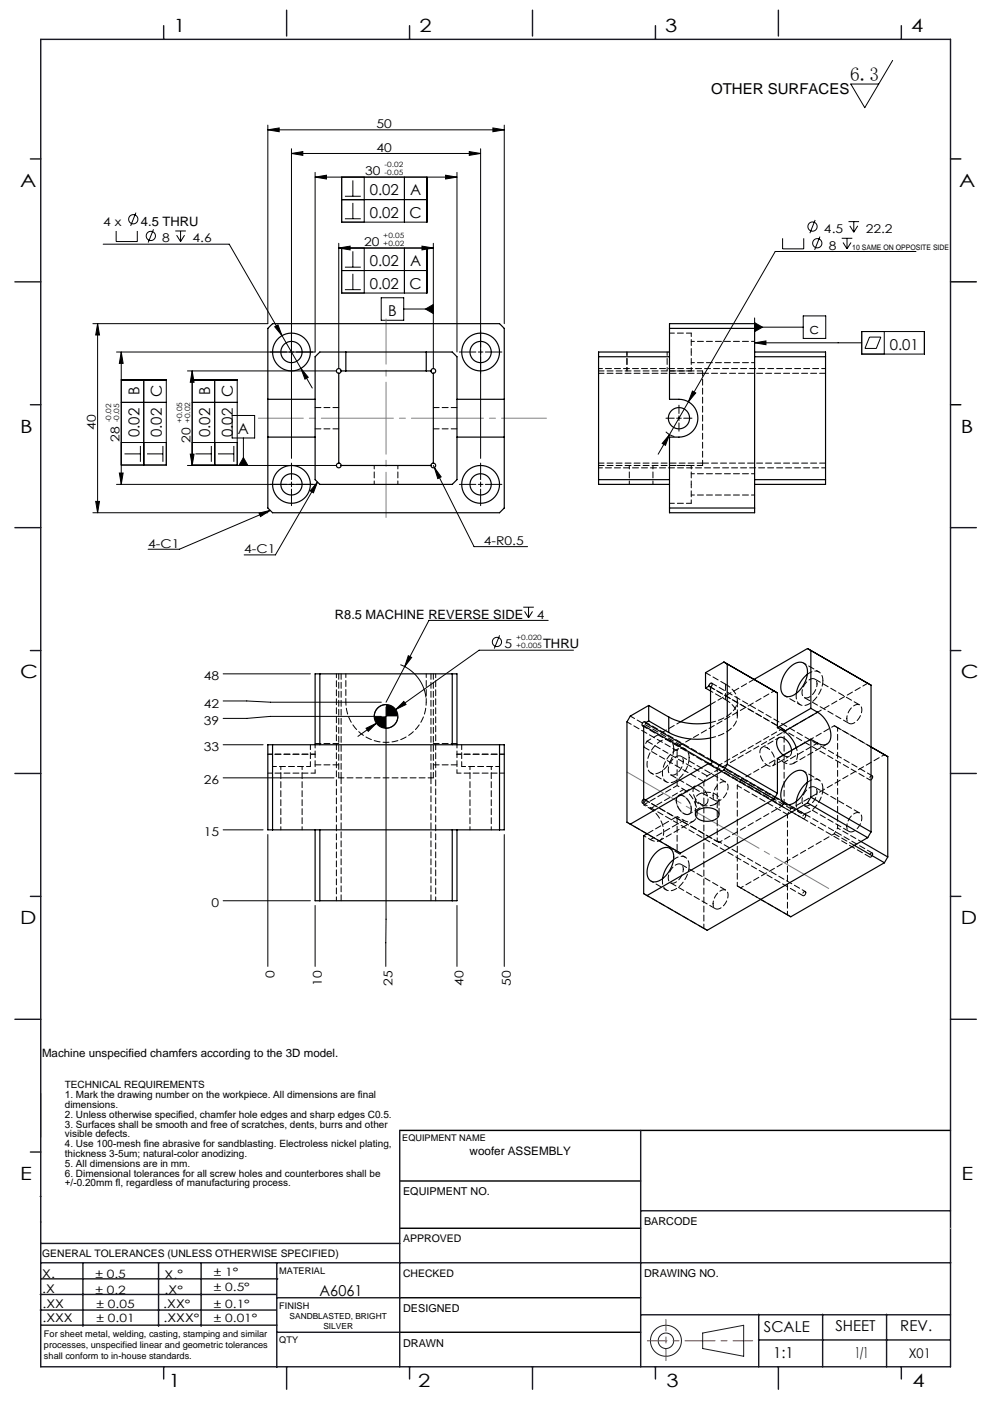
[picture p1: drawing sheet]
<svg xmlns="http://www.w3.org/2000/svg" width="210mm" height="297mm" viewBox="0 0 210 297" stroke-linecap="round" stroke-linejoin="round" font-family="sans-serif">
<g fill="none" stroke="#000" stroke-width=".21">
<path d="M188.8 12.8l-5.9 10-3-5h5.9M56.6 27.5l2.4-.4v.8zM56.6 26.5v42h-37M56.6 27.5h50M61.6 32.5l2.4-.4v.8zM61.6 31.5v65.5M61.6 32.5h40M66.6 37.5l2.4-.4v.8zM66.6 37.5h30M66.6 36.5v38h-42M72.3 37.5v9.5h18v-9.5M74.6 38.2v3.3"/>
<path d="M77 37.5v9.5M85.5 37.5v9.5M94.2 37.1l2.4 .4-2.4 .4zM96.6 36.5v38M99.2 32.1l2.4 .4-2.4 .4zM101.6 31.5v65.5M104.2 27.1l2.4 .4-2.4 .4zM106.6 26.5v42M21.8 51.7h26.7l17.5 30.4M24.6 48.9v2.2h4.4v-2.2M28.7 45l-1.1 2.8M32.5 48.5l-1.2 2.8"/>
<path d="M37.1 48.9h2.2M37.4 49.8l.8 1.3M38.2 48.9v2.2M39 49.8l-.8 1.3M71.6 52.5l2.4-.4v.8zM71.6 52.5h20M71.6 51.5v26.5M72.3 52.5v9.5h18v-9.5M72.3 57.2h18M72.3 42.2h18M72.9 56.5h3.4M72.9 41.5h3.4"/>
<path d="M72.9 46.3h3.4M74.6 42.9v3.4M74.6 53.2v3.3M74.6 57.9v3.4M77 52.5v9.5M85.5 52.5v9.5M89.2 52.1l2.4 .4-2.4 .4zM91.6 51.5v26.5M165.5 50.4v2.2h4.5v-2.2M172.4 46.5l-1.1 2.8M173.4 50.1l-1.1 2.8M178 50.4h2.2"/>
<path d="M178.3 51.3l.8 1.3M179.1 50.4v2.2M179.4 46.9h2.3M179.7 47.8l.9 1.3M180 51.3l-.9 1.3M180.6 46.9v2.2M181.4 47.8l-.8 1.3M193.7 53.2h-29.8l-18.3 31.8M20.6 68.5v40M20.6 68.5l.4 2.4h-.8zM25.6 74.5l.4 2.4h-.8zM25.6 74.5v28"/>
<path d="M39.6 78.5h31.5M40.6 78.5v20M40.6 78.5l.4 2.4h-.8zM58.1 69.1l.7-.4 .8 2.3zM63.6 77.9l1.6 1.9-.7 .4zM72.9 61.3h3.4M80.6 63h4.8v4.8h-4.8zM85.4 65.4h6.2M90 65.4l1.6-1v1.9zM101.1 74.5h1M159.6 72.5h22.6M159.6 69.2h10.3"/>
<path d="M159.6 67.3v2.2M159.6 72.5l2.4-.4v.8zM159.6 68.3l1.7 .9-1.7 1zM169.9 66.8h4.7v4.8h-4.7zM182.2 70.1h13.3v4.8h-13.3zM183.9 71.3h2.4l-1 2.4h-2.4zM187 70.1v4.8M25.6 85.1h9.6M25.6 80.4h9.6v18h-9.6M25.6 93.6h9.6M26.3 96h3.4M29.7 94.3v3.4"/>
<path d="M30.4 80.4v18M31.1 96h3.4M34.5 94.3v3.4M39.6 98.5h31.5M40.2 96.1h.8l-.4 2.4zM40.6 85.1h9.6M40.6 80.4h9.6v18h-9.6M40.6 93.6h9.6M41.3 96h3.4M44.7 94.3v3.4M45.4 80.4v18M46.1 96h3.4"/>
<path d="M49.1 87.9h4.8v4.8h-4.8zM49.5 94.3v3.4M51.5 92.7v5.8M51.5 96.8l.9 1.7h-1.9zM91.6 98.5l.3 .4M91.9 98.9l1.4 2-.7 .3zM91.9 98.9l8.4 16.7h11.3M140.8 91.3l.8 .7 1 .3M141.6 91.9l-.9 2.3-.7-.4zM143.1 88.5h1M143.6 88v1M145.6 85l-6.4 11.1"/>
<path d="M146.4 82.7l.7 .4-1.5 1.9zM19.6 108.5h37M20.2 106.1h.8l-.4 2.4zM24.6 102.5h42M25.2 100.1h.8l-.4 2.4zM54.8 108.5l2.3-.5-2 1.3zM57.1 108l-19.2 8.2h-6.6M61.6 102v1M67.1 102l-.8 2.2-.7-.4zM67.1 102l-8.9 15.4h-6.6M101.1 102.5h1M101.6 102v1"/>
<path d="M86.3 138.7l.8 .4-1.5 1.9zM105.7 134.4l-1.2 2.8M110.7 128.4h2.2M110.9 129.3l.9 1.4M111.8 128.4v2.3M112.6 129.3l-.8 1.4M115.9 131.2h-25.2l-5.1 9.8M121.3 137.5h-20l-25.6 18.3M47.2 157.5h8.4M47.2 142.5h18.4M47.2 148.3h5l5 .2h23.4M77.4 154.1l2.2-1.1-1.7 1.7z"/>
<path d="M80.6 151.5h-23.4l-5 .5h-5M81.6 149.5v54.9M81.6 149a2.5 2.5 0 0 0-2.5 2.5M83.7 150.1l1.7-1.7 .5 .6zM84.1 151.5a2.5 2.5 0 0 1-2.5 2.5M84.7 140.6a8.5 8.5 0 0 1 5.4 7M85.6 141l-4 7.5M47.2 175.5h8.4M47.2 164.5h23.4M56.6 176.5v27.9M106.6 176.5v27.9M47.2 190.5h18.4"/>
<path d="M66.6 191.5v12.9M96.6 191.5v12.9"/>
<circle cx="28.2" cy="46.4" r=".98"/>
<circle cx="31.9" cy="49.9" r=".98"/>
<circle cx="171.8" cy="47.9" r=".98"/>
<circle cx="172.8" cy="51.5" r=".98"/>
<circle cx="105.1" cy="135.8" r=".98"/>
</g>
<g fill="none" stroke="#191924" stroke-width=".21">
<path d="M8.6 231.2v9.4M148.6 282l8.7-1.6v6.5l-8.7-1.6z"/>
<circle cx="140.8" cy="283.6" r="3.3"/>
<circle cx="140.8" cy="283.6" r="1.64"/>
</g>
<path d="M143.3 168.5a1.52 1.52 0 0 1 2.2 .7 2.25 2.25 0 0 1 .2 3 2.43 2.43 0 0 1-2.6-2.2l-.1-.9z" fill="none" stroke="#808080" stroke-width=".25"/>
<g fill="none" stroke="#000" stroke-width=".21" stroke-dasharray="15.2 1.3 1.3 1.3">
<path d="M60.6 74.5h-3.5M61.6 73.5v-3.5M61.6 75.5v3.5M62.6 74.5h3.5M100.6 74.5h-3.5M101.6 73.5v-3.5M101.6 75.5v3.5M102.6 74.5h3.5M142.6 88.5h-1.8M143.6 87.5v-1.8M143.6 89.5v1.7M144.6 88.5h1.7"/>
<path d="M60.6 102.5h-3.5M61.6 101.5v-3.5M61.6 103.5v3.5M62.6 102.5h3.5M100.6 102.5h-3.5M101.6 101.5v-3.5M101.6 103.5v3.5M102.6 102.5h3.5"/>
</g>
<path d="M54.6 88.5h61M81.6 109.5v-42" fill="none" stroke="#808080" stroke-width=".21" stroke-dasharray="15.2 1.3 1.3 1.3" stroke-dashoffset="5.7"/>
<path d="M201 33.6h2.2M201 59.6h5.5M201 85.6h2.2M84.5 239.1h116.5M84.6 259.8h50.9M84.6 249.8h50.9M84.6 274.5h50.9M84.5 281.8h51" fill="none" stroke="#000" stroke-width=".3"/>
<path d="M136.9 283.6h22.3" fill="none" stroke="#f00" stroke-width=".21" stroke-dasharray="6.3 1.3 1.3 1.3" stroke-dashoffset="2.2"/>
<path d="M140.8 287.8v-8.7" fill="none" stroke="#f00" stroke-width=".21" stroke-dasharray="6.3 1.3 1.3 1.3" stroke-dashoffset="3.9"/>
<g fill="none" stroke="#191924" stroke-width=".3">
<path d="M8.6 8.3h192.4v280.8h-192.4zM34.6 5.4v2.9M60.6 2.2v5.4M86.6 5.4v2.9M112.6 2.2v5.4M138.6 5.4v2.9M164.6 2.2v5.4M190.6 5.4v2.9M6.4 33.6h2.2M3.2 59.6h5.4M6.4 85.6h2.2M3.2 111.6h5.4"/>
<path d="M201 111.6h5.5M6.4 137.6h2.2M201 137.6h2.2M3.2 163.6h5.4M201 163.6h5.5M6.4 189.6h2.2M201 189.6h2.2M3.2 215.6h5.4M201 215.6h5.5M84.5 239.1v50M135.5 239.1v50M6.4 243.7h2.2"/>
<path d="M8.5 253.1h.1M8.6 258.5h.1M135.5 256.1h65.5M8.5 277.1h49.9M8.5 273.8h49.9M8.6 267.1h75.9M8.6 263h75.9M8.8 270.5h49.9M17.5 267.1v13.5M33.5 267.1v13.5M42.5 267.1v13.5M58.5 267.1v22.1"/>
<path d="M58.6 274.5h26M84.6 267.1h116.5M135.5 278.1h65.5M160.5 278v11.1M174 278v11.1M187.5 278v11.1M8.8 280.3h49.7M34.6 289.1v2.6M58.5 281.8h26M60.6 289.1v4.8M86.6 289.1v2.6M112.6 289.1v4.8"/>
<path d="M138.6 289.1v2.6M160.4 283.5h40.6M164.6 289.1v4.8M190.6 289.1v2.6"/>
</g>
<path d="M201 259.8h.1" fill="none" stroke="#c0c0c0" stroke-width=".21"/>
<path d="M132.6 163.3l42.7 24.7" fill="none" stroke="#808080" stroke-width=".21" stroke-dasharray="15.2 1.3 1.3 1.3" stroke-dashoffset="2"/>
<g fill="#000">
<path d="M104.2 27.1l2.4 .4-2.4 .4zM56.6 27.5l2.4-.4v.8z"/>
<path d="M71.6 52.5l2.4-.4v.8zM89.2 52.1l2.4 .4-2.4 .4zM66.6 37.5l2.4-.4v.8zM94.2 37.1l2.4 .4-2.4 .4zM61.6 32.5l2.4-.4v.8zM99.2 32.1l2.4 .4-2.4 .4zM63.6 77.9l.9 2.3 .7-.4zM58.1 69.1l1.5 1.9-.8-2.3zM91.9 98.9l.7 2.3 .7-.3zM54.8 108.5l2.3-.5-2 1.3zM67.1 102l-.8 2.2-.7-.4zM141.6 91.9l-1.6 1.9 .7 .4zM146.4 82.7l-.8 2.3 1.5-1.9zM86.3 138.7l-.7 2.3 1.5-1.9zM77.4 154.1l.5 .6 1.7-1.7zM83.7 150.1l2.2-1.1-.5-.6z"/>
<path d="M40.6 78.5l.4 2.4h-.8zM40.2 96.1h.8l-.4 2.4zM25.6 74.5l.4 2.4h-.8zM25.2 100.1h.8l-.4 2.4zM20.6 68.5l.4 2.4h-.8zM20.2 106.1h.8l-.4 2.4z"/>
<path d="M51.5 96.8l-1 1.7h1.9zM90 65.4l1.6-1v1.9zM159.6 72.5l2.4-.4v.8zM159.6 68.3l1.7 .9-1.7 1z"/>
<path d="M79.1 151.5a2.5 2.5 0 0 0 2.5 2.5v-2.5zM81.6 149v2.5h2.5a2.5 2.5 0 0 0-2.5-2.5z"/>
</g>
<g fill="none" stroke="#000" stroke-width=".25">
<path d="M71.6 79v19M72.1 78.5a.5 .5 0 0 0-.5-.5 .5 .5 0 0 0-.5 .5 .5 .5 0 0 0 .5 .5M72.1 78.5l-.1 .3-.4 .2M72.1 78.5h1M73.1 78.5h17M73.1 74.5h17M73.1 74.5h-5.5l-1 1v26l1 1h28l1-1v-26l-1-1h-5.5M73.1 74.5v4M90.1 74.5v4M90.1 78.5h1M91.1 78.5a.5 .5 0 0 1 .5-.5 .5 .5 0 0 1 .5 .5 .5 .5 0 0 1-.5 .5M91.1 78.5l.2 .3 .3 .2"/>
<path d="M91.6 79v19M126.6 75.5h15M141.6 68.5h18v40h-18v-16a6.3 6.3 0 0 0 4.1-.7 4 4 0 0 0 1.7-4.5 4 4 0 0 0-3.8-2.8h-2zM141.6 74.5h-15v28h15M141.6 69.5h18M159.6 74.5h15v28h-15M159.6 75.5h15M56.6 84.5v8M56.6 84.5v-15l1-1h48l1 1v15M56.6 92.5v15l1 1h48l1-1v-15M56.6 92.5h10M56.6 84.5h10"/>
<path d="M71.6 98a.5 .5 0 0 0-.5 .5 .5 .5 0 0 0 .5 .5 .5 .5 0 0 0 .5-.5M71.6 98l.4 .1 .1 .4M72.1 98.5h19M91.6 98a.5 .5 0 0 1 .5 .5 .5 .5 0 0 1-.5 .5 .5 .5 0 0 1-.5-.5M91.6 98l-.3 .1-.2 .4M96.6 92.5h10M96.6 84.5h10M106.6 84.5v8M126.6 101.5h15M141.6 107.5h18M159.6 101.5h15M170.8 137.2l.7 .4v12.2"/>
<path d="M170.8 137.2l13.4 7.7v31.1M170.8 137.2l-11.3 6.5M56.6 157.5h50v18h-50zM57.6 157.5v18M66.6 157.5v-15h30v15M67.6 142.5v15M95.6 142.5v15M105.6 157.5v18M136.1 153.5v15.5M136.1 153.5l14.2 8.2M136.5 152.9v-.1a.47 .47 0 0 0-.6 .2 .47 .47 0 0 0 .1 .6l.1-.1M136.5 152.9l14.1 8.2"/>
<path d="M137.2 149.2l-3.9 2.3-.7 1.2v21.2l11.3 6.6 19.8-11.5M137.2 149.2v3.3M137.2 152.5l-.7 .4M137.2 152.5l4.2 2.4M137.2 149.2l4.2 2.5M141.4 154.9a13.3 13.3 0 0 0 8.9 1.2M141.4 151.7a13.3 13.3 0 0 0 8.9 1.1M141.4 151.7v3.2M149.2 145.6v-3.3l3.9-2.3 11.3 6.6v7.3M149.2 145.6l1.1 .6M149.9 145.2l.2-.6 .4-.1 .1 .4-.3 .5M149.9 145.2l-.7 .4"/>
<path d="M149.9 145.2l.4 .2M150.3 145.4v15.5l.1-.1a.47 .47 0 0 1 .1 .6 .47 .47 0 0 1-.6 .2v-.1l-13.4 7.7M150.3 149l-6.4 3.7M153.8 140.5v21.2M164.4 153.9l1.4 .8M165.8 154.7a6.3 6.3 0 0 1 2.6 3.5M167.1 141a2.23 2.23 0 0 1 3.2-.4 4.5 4.5 0 0 1-.8 5 3.4 3.4 0 0 1-3.4 1.7 2.38 2.38 0 0 1-.9-2.9l.6-1.6zM167.4 158.7a3.1 3.1 0 0 0-2.4-2.7 1.36 1.36 0 0 0-.6 2l.6 1.1 .7 .6M170.7 142.6a6.5 6.5 0 0 0-2.3 4.1M171.5 156.4v12.2M171.5 156.4l-7.1 4.1v7.3M171.5 149.8l1.4 .9"/>
<path d="M171.5 149.8l-7.1 4.1M172.9 150.7a5.6 5.6 0 0 1 2.6 6.1 1.69 1.69 0 0 1-2.6 .4l-1.4-.8M172.9 150.7l-7.1 4M184.2 158l3.5 2.1v21.2M66.6 175.5v15h30v-15M67.6 175.5v15M95.6 175.5v15M136.1 169l-.3 .5 .1 .4 .4-.2 .2-.5M136.1 169l.4 .2M136.8 176.4l-.7 .4v12.2l.7 .4M147.4 171.6a3.4 3.4 0 0 1 4.6 .3 1.37 1.37 0 0 1-1.4 1.7 3.1 3.1 0 0 1-3.5-1v-.5zM153.1 162.9l10.6 6.1"/>
<path d="M153.1 162.9l-19.8 11.4M153.8 161.7l-.7 1.2M153.8 161.7l10.6 6.1M164.4 167.8l-.7 1.2M167.1 163.9a2.23 2.23 0 0 1 3.2-.5 4.5 4.5 0 0 1-.8 5.1 3.4 3.4 0 0 1-3.4 1.6 2.38 2.38 0 0 1-.9-2.9l.6-1.5zM170.7 165.5a6.5 6.5 0 0 0-2.3 4M170.8 169.9l-34 19.5M170.8 169.9l12.7 7.3M171.5 168.6l-.7 1.3M171.5 168.6l12.7 7.4M180.7 178.8l6.3 3.7M182.1 178l5.6 3.3"/>
<path d="M183.5 177.2l-33.9 19.6-12.8-7.4M184.2 176l-.7 1.2M138.9 180.2a2.23 2.23 0 0 1 3.1-.4 4.4 4.4 0 0 1-.8 5 3.4 3.4 0 0 1-3.4 1.7 2.38 2.38 0 0 1-.9-2.9l.6-1.6zM142.5 181.8a6.5 6.5 0 0 0-2.4 4.1M187 182.5l-19.8 11.4-6.3-3.6M187.7 181.3l-.7 1.2"/>
<circle cx="61.6" cy="74.5" r="2.25"/>
<circle cx="61.6" cy="74.5" r="4"/>
<circle cx="101.6" cy="74.5" r="2.25"/>
<circle cx="101.6" cy="74.5" r="4"/>
<circle cx="143.6" cy="88.5" r="2.25"/>
<circle cx="61.6" cy="102.5" r="2.25"/>
<circle cx="61.6" cy="102.5" r="4"/>
<circle cx="101.6" cy="102.5" r="2.25"/>
<circle cx="101.6" cy="102.5" r="4"/>
<circle cx="81.6" cy="151.5" r="2.5"/>
</g>
<g fill="none" stroke="#000" stroke-width=".21" stroke-dasharray="1.3 .6" stroke-dashoffset=".5">
<path d="M132.6 78.5v-4M141.1 78.5v-4M146.2 74.5v-4M146.2 78.5v-4M79.1 98.5v4M133.1 98.5v4M84.1 102.5v-4M138.1 102.5v-4M146.2 102.5v-4M146.2 106.5v-4M73.1 148.5v-6M90.1 142.5v6"/>
<path d="M96.6 159.5v4M164.7 156.1l-3.5 2M165.5 154.1l-13.5 7.8M165.6 154.4l18.4 10.6M177.1 153.9v21.3M66.6 163.5v-4M145.7 172.2l3.6-2M147 166.3l-3.5 2M151.7 162.5v15.5M152 178.2l13.5-7.7M163.4 162l3.5-2M165.8 169.9v-15.6"/>
<path d="M155.9 187.4v-21.2M166.5 193.5v-21.2M170.3 188.6l-18.4-10.6"/>
</g>
<g fill="none" stroke="#000" stroke-width=".21" stroke-dasharray="1.3 .6">
<path d="M148.6 78.5v.5M148.6 79h26M66.6 90.7h5M71.6 86.2h-5M91.6 90.7h5M96.6 86.2h-5M148.6 98v.5M174.6 98h-26M71.6 157.3h-5M96.6 157.3h-5M136.1 158l12.8 7.4M153.4 148v-3.3"/>
<path d="M155.9 151.5v-3.3M165.5 154.1l.1 .3 .2-.1M167.4 158.9v-.2M176.4 153.5l7.8 4.5M66.6 161.8h5M72.1 164.5h-.5M91.1 164.5v26M91.6 164.5h-.5M91.6 161.8h5M147.1 169v3.3M149.6 164.1l-12.8-7.3M152 178.2l-.1-.2h-.2"/>
<path d="M152.1 172.3v-3.3M72.1 190.5v-26M148.9 196.4l-12.8-7.4"/>
</g>
<g fill="none" stroke="#000" stroke-width=".21" stroke-dasharray="1.3 .6" stroke-dashoffset=".1">
<path d="M126.6 79h22M148.6 78.5h-22M126.6 98.5h22M148.6 98h-22M71.6 142.5v22M91.1 142.5v22M135.9 153.5l33.9 19.6M142.5 158.4a1.73 1.73 0 0 0-.8-1.8 1.73 1.73 0 0 0-2 .2 5.6 5.6 0 0 0-2.6 6.1 1.69 1.69 0 0 0 2.6 .4 6.2 6.2 0 0 0 2.8-4.9M149.2 142.3l4.2 2.4M159.5 143.7l-9.2 5.3M168.4 146.7a1.85 1.85 0 0 0 2 2.5 5.8 5.8 0 0 0 3.6-5.2M72.1 164.5v-22"/>
<path d="M91.6 164.5v-22M135.9 169.9l33.9 19.6M145.7 160.3a1.73 1.73 0 0 0-.8-1.8 1.73 1.73 0 0 0-2 .2 5.6 5.6 0 0 0-2.6 6.1 1.69 1.69 0 0 0 2.6 .4 6.2 6.2 0 0 0 2.8-4.9M149.6 164.1l33.9-19.6M150 161.7l34 19.6M151.3 170.1a1.09 1.09 0 0 0 .8-1.1 1.09 1.09 0 0 0-.9-1 3.5 3.5 0 0 0-4 .6 1.3 1.3 0 0 0 1.2 1.7l1.3 .2 1.6-.4M168.4 169.5a1.85 1.85 0 0 0 2 2.6 5.8 5.8 0 0 0 3.6-5.3M170.3 172.3l-33.9-19.6M180.7 178.8l-4.3-2.4M184.5 164.1l-34-19.6M140.1 185.9a1.85 1.85 0 0 0 2 2.5 5.8 5.8 0 0 0 3.6-5.2M156.6 187.8l4.3 2.5"/>
<path d="M184.5 180.4l-34-19.6"/>
</g>
<g fill="none" stroke="#000" stroke-width=".21" stroke-dasharray="1.3 .6" stroke-dashoffset=".7">
<path d="M148.6 98v-19M136.8 156.8l-.7 1.2M143.2 158.8l.7-1.2M144.9 158.5l-3.2-1.9M150.3 146.2l3.1 1.8M162.3 158.2a1.01 1.01 0 0 0-1.3 0 1.01 1.01 0 0 0-.3 1.2 3.1 3.1 0 0 0 2.3 2.7 1.28 1.28 0 0 0 .7-2l-.6-1.1-.8-.8M165.9 147.2l3.3 1.9M172.8 144.7a1.01 1.01 0 0 0-.6-1.1 1.01 1.01 0 0 0-1.2 .3 3.1 3.1 0 0 0-1.2 3.4 1.28 1.28 0 0 0 2.1-.4l.6-1.1 .3-1.1M173.2 142.1l-3.3-1.8M179.1 152a3.1 3.1 0 0 1 2.4-3 1.36 1.36 0 0 1 .6 2.1 2.67 2.67 0 0 1-2.4 2l-.5-.5-.1-.6M72.1 164.5h19M137.7 163.5l3.2 1.9"/>
<path d="M143 169.3a1.01 1.01 0 0 1 .6-1.1 1.01 1.01 0 0 1 1.2 .4 3.1 3.1 0 0 1 1.2 3.3 1.28 1.28 0 0 1-2.1-.4l-.6-1-.3-1.2M144.5 161a1.01 1.01 0 0 0-.6-1.1 1.01 1.01 0 0 0-1.2 .3 3.1 3.1 0 0 0-1.2 3.4 1.28 1.28 0 0 0 2.1-.4l.7-1.1 .2-1.1M148.1 170.1a3.1 3.1 0 0 1-1.3-3.6 1.36 1.36 0 0 1 2.1 .5 2.67 2.67 0 0 1 .5 3l-.7 .3-.6-.2M148.9 165.4l.7-1.3M150.8 168.3a3.1 3.1 0 0 1 2.4-3 1.36 1.36 0 0 1 .6 2.1 2.67 2.67 0 0 1-2.3 2l-.6-.5-.1-.6M156.6 164.9l-.7 1.3M165.9 170l3.3 1.9M166.5 172.3l.7-1.2M172.8 167.5a1.01 1.01 0 0 0-.6-1.1 1.01 1.01 0 0 0-1.2 .4 3.1 3.1 0 0 0-1.2 3.3 1.28 1.28 0 0 0 2.1-.3l.6-1.1 .3-1.2M173.2 165l-3.3-1.9M176.4 176.4l.7-1.2M179.1 174.9a3.1 3.1 0 0 1 2.4-3 1.36 1.36 0 0 1 .6 2.1 2.67 2.67 0 0 1-2.4 2l-.5-.5-.1-.6"/>
<path d="M137.7 186.4l3.2 1.9M144.5 183.9a1.01 1.01 0 0 0-.6-1.1 1.01 1.01 0 0 0-1.2 .3 3.1 3.1 0 0 0-1.2 3.3 1.28 1.28 0 0 0 2.1-.3l.7-1.1 .2-1.1M144.9 181.3l-3.2-1.9M150.8 191.2a3.1 3.1 0 0 1 2.4-3 1.36 1.36 0 0 1 .6 2.1 2.67 2.67 0 0 1-2.3 2l-.6-.5-.1-.6"/>
</g>
<g fill="none" stroke="#000" stroke-width=".21" stroke-dasharray="1.3 .6" stroke-dashoffset=".2">
<path d="M141.6 78.5h4.6M146.2 70.5h-4.6M146.2 98.5h-4.6M141.6 106.5h4.6M97.6 157.5v4.6M132.6 152.7l10.6 6.1M143.9 157.6l-10.6-6.1M150.3 145.4l15.5 8.9M153.4 148a3.7 3.7 0 0 1 2.2 4.9 7.6 7.6 0 0 1-5.3 3.2M153.4 144.7a3.7 3.7 0 0 1 2.2 4.9 7.6 7.6 0 0 1-5.3 3.2M174 144a1.73 1.73 0 0 0-.8-1.9 1.73 1.73 0 0 0-2 .2l-.5 .3M65.6 162.1v-4.6"/>
<path d="M152 178.2l-15.5-9M155.9 166.2l10.6 6.1M167.2 171.1l-10.6-6.2M174 166.8a1.73 1.73 0 0 0-.8-1.8 1.73 1.73 0 0 0-2 .2l-.5 .3M143.2 180.1l-10.6-6.2M145.7 183.2a1.73 1.73 0 0 0-.8-1.9 1.73 1.73 0 0 0-2 .2l-.4 .3M166.5 193.5l-10.6-6.1"/>
</g>
<g fill="none" stroke="#000" stroke-width=".21" stroke-dasharray="1.3 .6" stroke-dashoffset=".6">
<path d="M146.2 76.7h13.4M159.6 72.2h-13.4M146.2 104.7h13.4M159.6 100.2h-13.4M66.6 159.5v-2M90.1 148.5a8.5 8.5 0 0 1-8.5 8.5 8.5 8.5 0 0 1-8.5-8.5M96.6 159.5v-2M163.7 146.2l-19.8 11.4M59.4 162.1v13.4M63.9 175.5v-13.4M99.4 162.1v13.4M103.9 175.5v-13.4"/>
<path d="M136.1 169v1.3M150.3 160.9l1.7 1M156.6 164.9l19.8-11.4M165.8 161.3a1.73 1.73 0 0 0 2 .2 1.73 1.73 0 0 0 .9-1.9l-.3-1.4M167.2 171.1l19.8-11.5M176.4 176.4l-19.8 11.4M177.1 175.2l5 2.8"/>
</g>
<g fill="none" stroke="#000" stroke-width=".21" stroke-dasharray="1.3 .6" stroke-dashoffset=".4">
<path d="M174.6 78h-48M126.6 99h48M66.6 159.5h-10M71.1 142.5v48M96.6 159.5h10M165.5 154.1l-15.2-8.7M177.1 153.9l-.7-.4M184.2 158l-7.1-4.1M56.6 163.5h10M57.6 162.1h8M96.6 163.5h10M97.6 162.1h8"/>
<path d="M136.5 169.2l15.2 8.8M137.5 171.1a5.6 5.6 0 0 1 2.6 6.1 1.69 1.69 0 0 1-2.6 .4M139.5 177.8l7.1-4.1M143.2 166.2l-7.1 4.1M144.6 167l-7.1 4.1M144.6 173.5l-7.1 4.1M144.6 167a5.6 5.6 0 0 1 2.6 6.1 1.69 1.69 0 0 1-2.6 .4M150.3 161.7l15.2 8.8M151.7 162.5l.3-.6M165.8 169.9l-15.2-8.8M165.8 169.9l-.3 .6M165.8 161.3l7.1-4.1"/>
<path d="M167.8 161.5l7.1-4.1M92.1 190.5v-48M143.9 180.5l-.7-.4M148.9 196.4v-31M149.6 196.8l-.7-.4M155.9 187.4l.7 .4M167.2 193.9l-.7-.4"/>
</g>
<path d="M143.2 158.8v7.4M136.8 176.4l6.4-3.7M143.2 172.7v7.4" fill="none" stroke="#000" stroke-width=".21" stroke-dasharray="1.3 .6" stroke-dashoffset="-.2"/>
<path d="M143.9 152.7l-7.1 4.1M165.7 159.7a1.01 1.01 0 0 0 1.1 .3 1.01 1.01 0 0 0 .6-1.1M170.4 172.5v-.1a.47 .47 0 0 0-.6 .2 .47 .47 0 0 0 .1 .6l.4-.4 .1-.3M184.6 164.3l-.1-.1a.47 .47 0 0 0-.5 .2 .47 .47 0 0 0 .1 .6l.4-.3 .1-.4M170.4 188.8v-.1a.47 .47 0 0 0-.6 .2 .47 .47 0 0 0 .1 .6l.4-.3 .1-.4M184.6 180.7l-.1-.2a.47 .47 0 0 0-.5 .2 .47 .47 0 0 0 .1 .6l.4-.3 .1-.3" fill="none" stroke="#000" stroke-width=".21" stroke-dasharray="1.3 .6" stroke-dashoffset=".3"/>
<path d="M136.1 170.3l1.4 .8M137.5 177.6l-1.4-.8M143.2 166.2l1.4 .8M144.6 173.5l-1.4-.8M151.7 162.5l-1.4-.8M165.8 161.3l-1.4-.8" fill="none" stroke="#000" stroke-width=".21" stroke-dasharray="1.3 .6" stroke-dashoffset=".8"/>
<path d="M170.1 147.5l9.4 5.5M181.8 149.1l-9.5-5.4M141.8 163.9l9.5 5.4M153.5 165.4l-9.5-5.4M170.1 170.4l9.4 5.5M181.8 172l-9.5-5.5M141.8 186.7l9.5 5.5M153.5 188.3l-9.5-5.5" fill="none" stroke="#000" stroke-width=".21" stroke-dasharray="1.3 .6" stroke-dashoffset="-.1"/>
<text font-size="4.1" x="179.8" y="17.2">6.3</text>
<g font-size="3.9">
<text x="36.7" y="6.9">1</text>
<text x="88.7" y="6.9">2</text>
<text x="140.7" y="6.9">3</text>
<text x="192.7" y="6.9">4</text>
<text x="4.2" y="39.5">A</text>
<text x="202.9" y="39.5">A</text>
<text x="4.2" y="91.5">B</text>
<text x="203.2" y="91.5">B</text>
<text x="4.2" y="143.5">C</text>
<text x="203.2" y="143.5">C</text>
<text x="4.2" y="195.5">D</text>
<text x="203.2" y="195.5">D</text>
<text x="4.2" y="249.6">E</text>
<text x="203.3" y="249.6">E</text>
<text x="35.7" y="293.4">1</text>
<text x="88.4" y="293.4">2</text>
<text x="141" y="293.4">3</text>
<text x="193" y="293.4">4</text>
</g>
<g font-size="3.2">
<text x="150.4" y="20">OTHER SURFACES</text>
<text x="78.2" y="41.3">0.02</text>
<text x="86.7" y="41.3">A</text>
<text x="78.2" y="46.1">0.02</text>
<text x="86.6" y="46.1">C</text>
<text x="78.2" y="56.3">0.02</text>
<text x="86.7" y="56.3">A</text>
<text x="78.2" y="61.1">0.02</text>
<text x="86.6" y="61.1">C</text>
<text x="82.1" y="66.8">B</text>
<text x="171.2" y="70.7">c</text>
<text x="188.2" y="74">0.01</text>
<text x="29.5" y="83.6" transform="rotate(-90 29.5 83.6)">B</text>
<text x="44.5" y="83.6" transform="rotate(-90 44.5 83.6)">B</text>
<text x="34.2" y="84" transform="rotate(-90 34.2 84)">C</text>
<text x="49.2" y="84" transform="rotate(-90 49.2 84)">C</text>
<text x="29.5" y="92.4" transform="rotate(-90 29.5 92.4)">0.02</text>
<text x="34.2" y="92.4" transform="rotate(-90 34.2 92.4)">0.02</text>
<text x="44.5" y="92.4" transform="rotate(-90 44.5 92.4)">0.02</text>
<text x="49.2" y="92.4" transform="rotate(-90 49.2 92.4)">0.02</text>
<text x="50.3" y="91.7">A</text>
<text x="67.6" y="274.2">A6061</text>
<text x="161.6" y="281.7">SCALE</text>
<text x="176.7" y="281.5">SHEET</text>
<text x="190.4" y="281.5">REV.</text>
<text x="163.5" y="287.3">1:1</text>
<text x="180.8" y="287.3">1/1</text>
</g>
<text font-size="2.8" x="192.2" y="287.3">X01</text>
<g font-size="2.7">
<text x="29.8" y="47.7">4.5 THRU</text>
<text x="70.8" y="130.8">R8.5 MACHINE REVERSE SIDE</text>
<text x="114.9" y="137.2">THRU</text>
</g>
<g font-size="2.6">
<text x="79.6" y="27.1">50</text>
<text x="79.6" y="32.1">40</text>
<text x="77.2" y="37.1">30</text>
<text x="21.8" y="47.7">4 x</text>
<text x="34.3" y="51.3">8</text>
<text x="40.7" y="51.3">4.6</text>
<text x="77" y="52.1">20</text>
<text x="174.3" y="49.3">4.5</text>
<text x="175.3" y="52.8">8</text>
<text x="183.1" y="49.3">22.2</text>
<text x="20.3" y="91" transform="rotate(-90 20.3 91)">40</text>
<text x="25.3" y="93.4" transform="rotate(-90 25.3 93.4)">28</text>
<text x="40.3" y="93.6" transform="rotate(-90 40.3 93.6)">20</text>
<text x="31.3" y="115.8">4-C1</text>
<text x="51.6" y="117">4-C1</text>
<text x="102.3" y="115.3">4-R0.5</text>
<text x="113.5" y="130.8">4</text>
<text x="106.7" y="137.2">5</text>
<text x="43.1" y="143.9">48</text>
<text x="43.1" y="149.7">42</text>
<text x="43.1" y="153.4">39</text>
<text x="43.1" y="158.9">33</text>
<text x="43.1" y="165.9">26</text>
<text x="43.1" y="176.9">15</text>
<text x="44.8" y="191.9">0</text>
<text x="58" y="206.9" transform="rotate(-90 58 206.9)">0</text>
<text x="68" y="208.5" transform="rotate(-90 68 208.5)">10</text>
<text x="83" y="208.5" transform="rotate(-90 83 208.5)">25</text>
<text x="98" y="208.5" transform="rotate(-90 98 208.5)">40</text>
<text x="108" y="208.5" transform="rotate(-90 108 208.5)">50</text>
</g>
<g font-size="2.5">
<text x="99.3" y="244.4">woofer ASSEMBLY</text>
<text x="8.9" y="273.6">.X</text>
<text x="8.9" y="270.4">X.</text>
<text x="34.8" y="273.7">.X°</text>
<text x="34.8" y="270.5">X.°</text>
<text x="9" y="276.7">.XX</text>
<text x="9" y="279.7">.XXX</text>
<text x="34.5" y="276.7">.XX°</text>
<text x="34.6" y="279.8">.XXX°</text>
</g>
<g font-size="2.4">
<text x="8.9" y="223.5">Machine unspecified chamfers according to the 3D model.</text>
<text x="45.2" y="270">± 1°</text>
<text x="20.2" y="270.4">± 0.5</text>
<text x="20.2" y="273.7">± 0.2</text>
<text x="45.2" y="273.2">± 0.5°</text>
<text x="20.4" y="279.7">± 0.01</text>
<text x="20.4" y="276.7">± 0.05</text>
<text x="45.2" y="276.7">± 0.1°</text>
<text x="45.2" y="279.7">± 0.01°</text>
</g>
<g font-size="2.3">
<text x="85.2" y="252.9">EQUIPMENT NO.</text>
<text x="136.2" y="259.2">BARCODE</text>
<text x="136.2" y="270.2">DRAWING NO.</text>
<text x="85.2" y="277.6">DESIGNED</text>
<text x="85.2" y="284.9">DRAWN</text>
</g>
<g font-size="2.2">
<text x="85.2" y="262.8">APPROVED</text>
<text x="8.9" y="265.9">GENERAL TOLERANCES (UNLESS OTHERWISE SPECIFIED)</text>
<text x="85.2" y="270.1">CHECKED</text>
</g>
<g font-size="2.1">
<text x="13.7" y="230.3">TECHNICAL REQUIREMENTS</text>
<text x="13.7" y="232.3">1. Mark the drawing number on the workpiece. All dimensions are final</text>
<text x="13.7" y="234.4">dimensions.</text>
<text x="13.7" y="236.5">2. Unless otherwise specified, chamfer hole edges and sharp edges C0.5.</text>
<text x="13.7" y="238.5">3. Surfaces shall be smooth and free of scratches, dents, burrs and other</text>
<text x="13.7" y="240.6">visible defects.</text>
<text x="13.7" y="242.7">4. Use 100-mesh fine abrasive for sandblasting. Electroless nickel plating,</text>
<text x="13.7" y="244.7">thickness 3-5um; natural-color anodizing.</text>
<text x="13.7" y="246.8">5. All dimensions are in mm.</text>
<text x="13.7" y="248.9">6. Dimensional tolerances for all screw holes and counterbores shall be</text>
<text x="13.7" y="250.9">+/-0.20mm f</text>
<text x="24.5" y="250.9">l, regardless of manufacturing process.</text>
</g>
<g font-size="1.9">
<text x="85.1" y="241.5">EQUIPMENT NAME</text>
<text x="59.1" y="269.5">MATERIAL</text>
<text x="59.1" y="276.9">FINISH</text>
<text x="9.3" y="282.9">For sheet metal, welding, casting, stamping and similar</text>
<text x="9.3" y="285.1">processes, unspecified linear and geometric tolerances</text>
<text x="9.3" y="287.4">shall conform to in-house standards.</text>
<text x="59.1" y="284.2">QTY</text>
</g>
<g font-size="1.8">
<text x="61.2" y="279">SANDBLASTED, BRIGHT</text>
<text x="68.4" y="281.1">SILVER</text>
</g>
<text font-size="1.6" x="180.2" y="52.8">10 SAME ON OPPOSITE SIDE</text>
<g font-size="1.5">
<text x="81.3" y="35.3">-0.02</text>
<text x="81.3" y="37">-0.05</text>
<text x="81.1" y="50.3">+0.05</text>
<text x="81.1" y="52">+0.02</text>
<text x="23.5" y="89.3" transform="rotate(-90 23.5 89.3)">-0.02</text>
<text x="25.2" y="89.3" transform="rotate(-90 25.2 89.3)">-0.05</text>
<text x="38.5" y="89.6" transform="rotate(-90 38.5 89.6)">+0.05</text>
<text x="40.2" y="89.6" transform="rotate(-90 40.2 89.6)">+0.02</text>
<text x="109.1" y="135.4">+0.020</text>
<text x="109.1" y="137.1">+0.005</text>
</g>
</svg>
